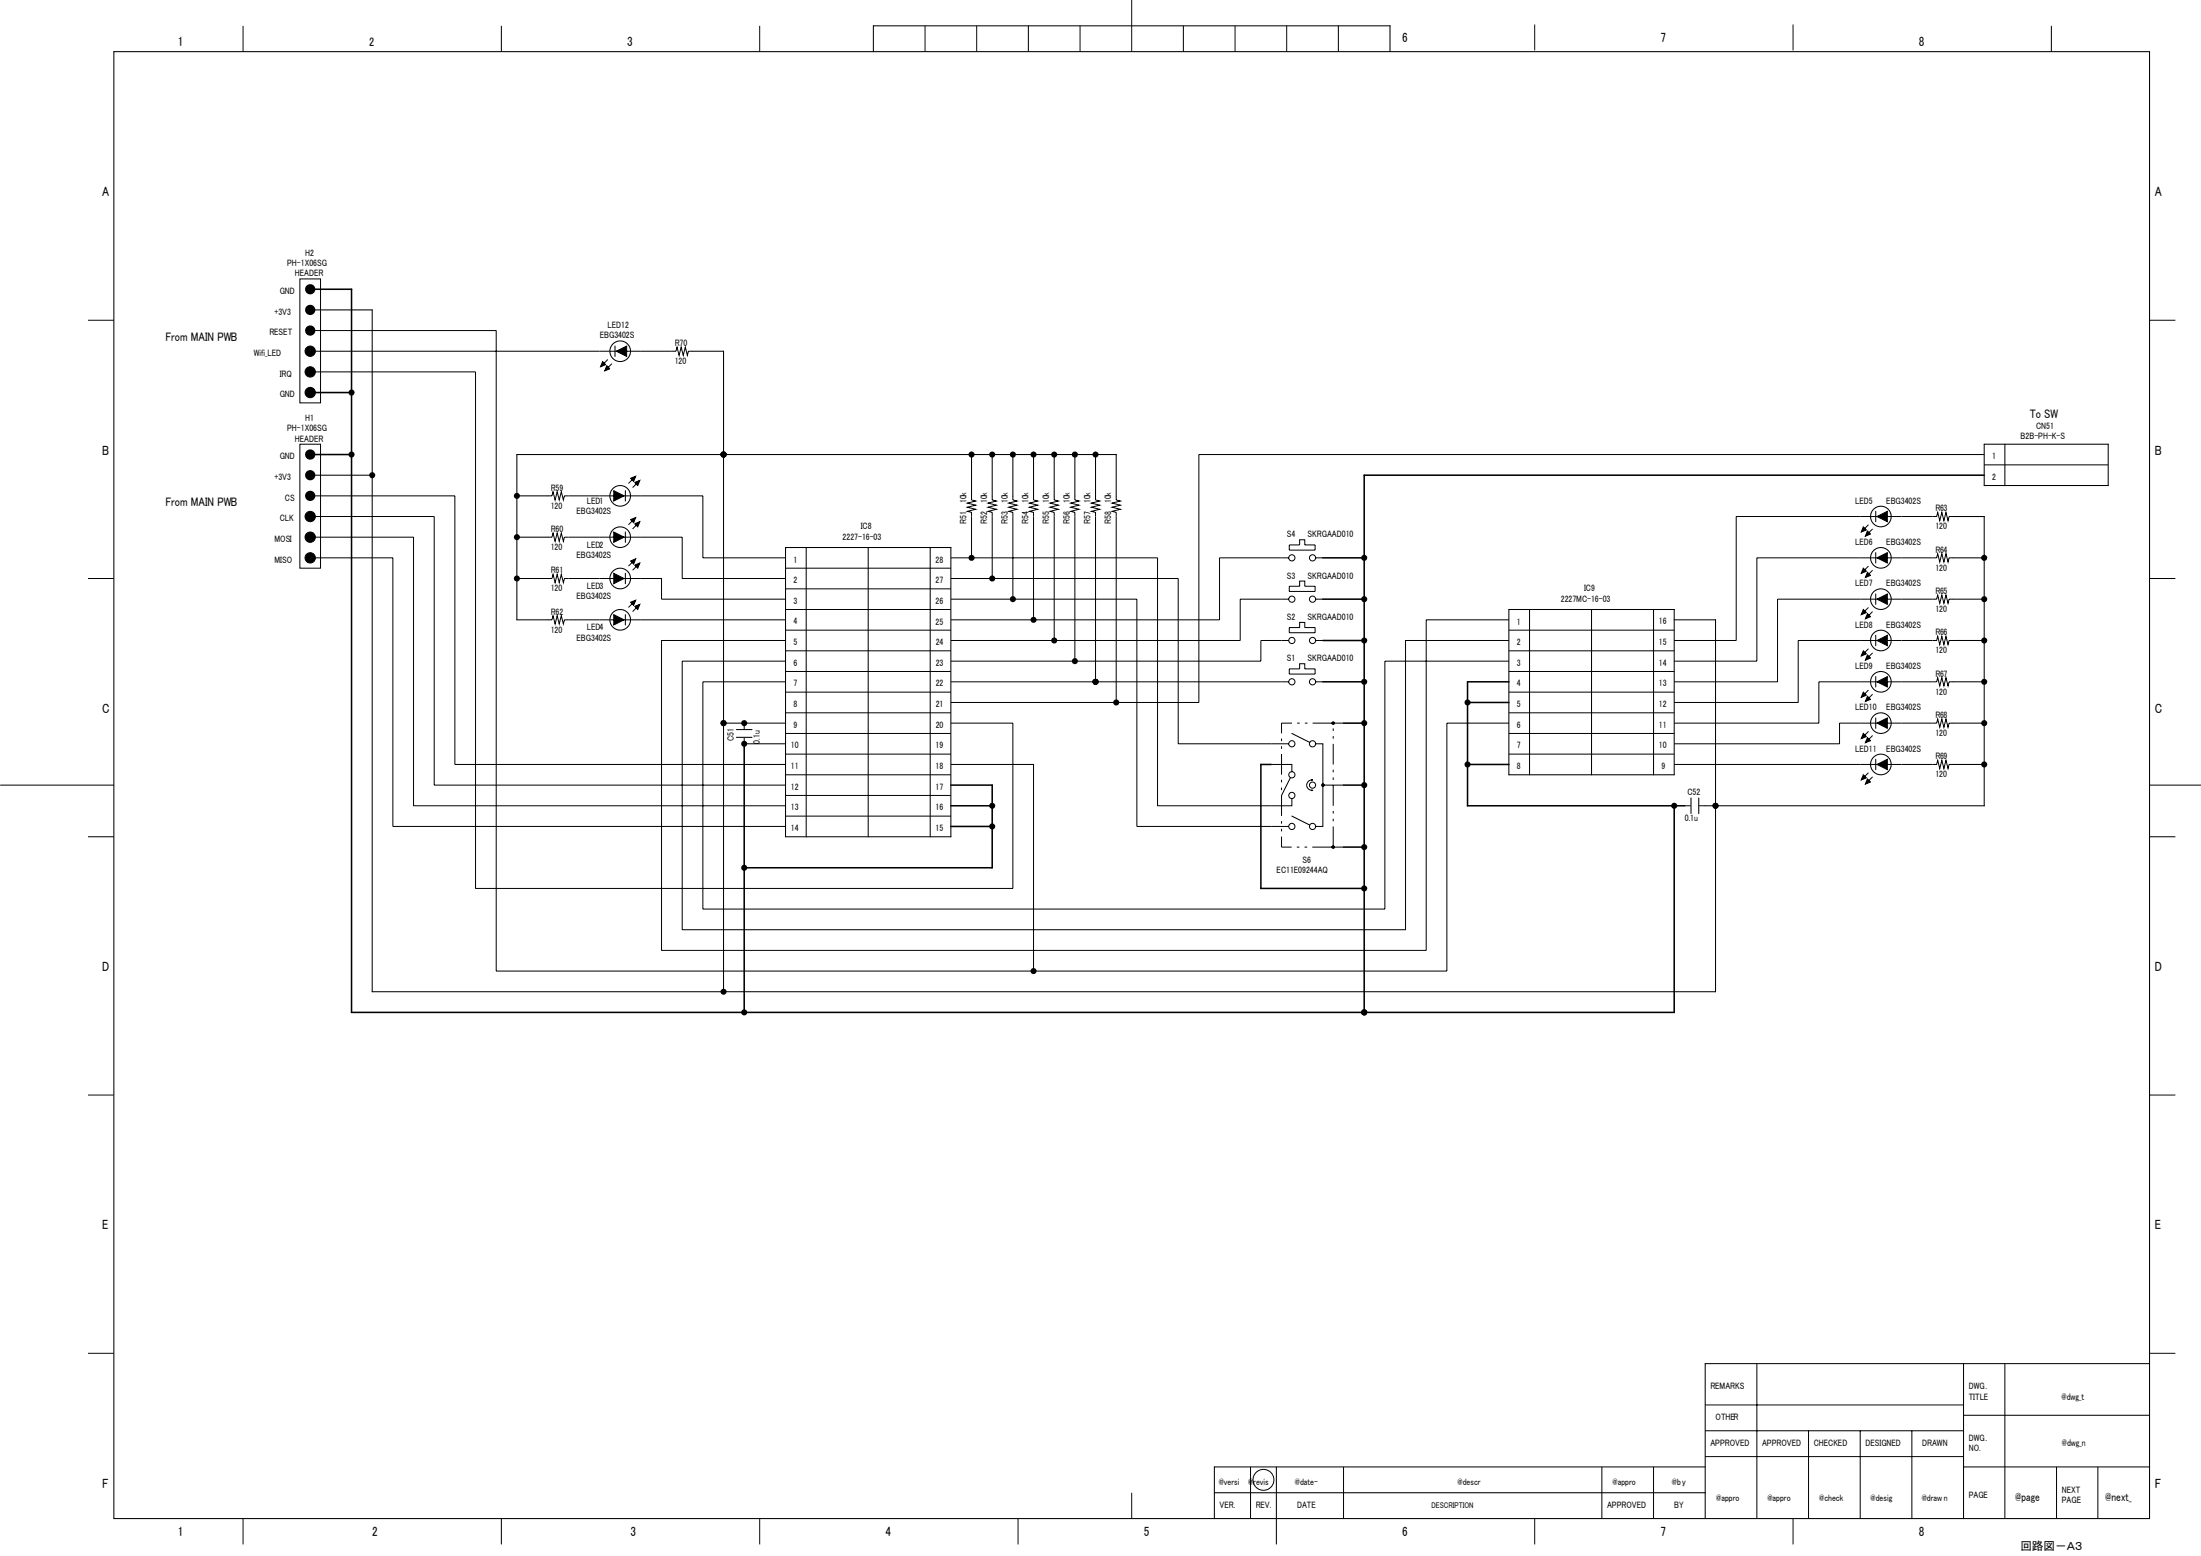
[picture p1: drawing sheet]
<svg xmlns="http://www.w3.org/2000/svg" width="420mm" height="297mm" viewBox="0 0 420 297" stroke-linecap="round" stroke-linejoin="round" font-family="sans-serif">
<g fill="#000">
<path d="M21.7 9.8l.1 .1v280l-.1 .1-.1-.1zM166.6 4.9h.2v5l-.1 .1-.1-.1zM166.6 4.9l98.6-.1 .1 .1-.1 .1h-98.5zM265.2 4.9h.1v5v.1l-.1-.1zM21.7 9.8h388.5l.1 .1-.1 .1h-388.5zM59.1 55.1h8l.1 .1-.1 .2h-7.9zM67 55.1l.2 .1v19.7l-.1 .2-.2-.2zM59.1 59.1h11.9l.1 .1-.1 .1h-11.8zM59.1 74.8h8l.1 .1-.1 .2h-7.9zM67 74.8l.2 .1v11.9l-.1 .1-.2-.1zM115 69l.6 .6-1 .4zM117 65.5a2.07 2.07 0 0 1 2.2-.3 2.07 2.07 0 0 1 1.2 1.8h-.2a1.87 1.87 0 0 0-1.9-1.8 1.87 1.87 0 0 0-1.8 1.8h-.2l.1-.6z"/>
<path d="M115.8 69.8l.6 .6-1 .4zM116.3 67h.2a1.87 1.87 0 0 0 1.8 1.9 1.87 1.87 0 0 0 1.9-1.9h.2a2.07 2.07 0 0 1-2.1 2.1 2.07 2.07 0 0 1-2-2.1zM117.3 66l.2 .1-.1 2zM117.6 67l2-.9v1.9zM132.1 67l6-.1 .1 .1-.1 .1h-5.9zM138 67h.2v19.8l-.1 .1-.1-.1zM59.1 90.6h11.9l.1 .1-.1 .1h-11.8zM59.1 86.7l8-.1 .1 .2-.1 .1h-7.9zM67 86.7l.2 .1v106.4l-.1 .2-.2-.2zM71 90.6l.1 .1v98.6l-.1 .1-.1-.1zM71 59.1l.1 .1v31.5l-.1 .1-.1-.1zM98.6 86.7l.1 .1v7.8l-.1 .1-.1-.1z"/>
<path d="M98.6 94.6l5.9-.1 .1 .1-.1 .1h-5.9zM117 93.1a2.07 2.07 0 0 1 2.2-.3 2.07 2.07 0 0 1 1.2 1.8h-.2a1.87 1.87 0 0 0-1.9-1.8 1.87 1.87 0 0 0-1.8 1.8h-.2l.1-.6zM116.3 94.6h.2a1.87 1.87 0 0 0 1.8 1.9 1.87 1.87 0 0 0 1.9-1.9h.2a2.07 2.07 0 0 1-2.1 2.1 2.07 2.07 0 0 1-2-2.1zM117.1 93.7l2 .9-2 1zM119.3 93.6l.1 .1-.1 2-.1-.1zM120.3 91.3l1-.4-.4 1zM120.3 99.2l1-.4-.4 1zM121.1 92.1l1-.4-.4 1zM121.1 100l1-.4-.4 1zM98.6 86.7h39.5l.1 .1-.1 .1h-39.5zM138 86.7h47.4l.1 .1-.1 .1h-47.3zM185.3 86.7h4l.1 .1-.1 .1h-3.9z"/>
<path d="M185.3 86.7l.2 .1v7.8l-.1 .1-.1-.1zM189.3 86.7h4l.1 .1-.1 .1h-4zM189.3 86.7l.1 .1v7.8l-.1 .1-.1-.1zM193.2 86.7h4l.1 .1-.1 .1h-3.9zM193.2 86.7l.2 .1v7.8l-.1 .1-.1-.1zM197.2 86.7h4l.1 .1-.1 .1h-4zM197.2 86.7l.1 .1v7.8l-.1 .1-.1-.1zM201.1 86.7h4l.1 .1-.1 .1h-3.9zM201.1 86.7l.2 .1v7.8l-.1 .1-.1-.1zM205 86.7l.2 .1v7.8l-.1 .1-.1-.1zM205 86.7h4.1l.1 .1-.1 .1h-4zM209 86.7h4l.1 .1-.1 .1h-3.9z"/>
<path d="M209 86.7l.2 .1v7.8l-.1 .1-.1-.1zM212.9 86.7l.2 .1v7.8l-.1 .1-.1-.1zM260.2 90.6l.3 .1v15.8l-.2 .1-.1-.1zM357.5 97a2.07 2.07 0 0 1 2.3-.3 2.07 2.07 0 0 1 1.2 1.9h-.2a1.87 1.87 0 0 0-1.9-1.9 1.87 1.87 0 0 0-1.9 1.9h-.2l.2-.7zM356.8 98.6h.2a1.87 1.87 0 0 0 1.9 1.9 1.87 1.87 0 0 0 1.9-1.9h.2a2.07 2.07 0 0 1-2.1 2.1 2.07 2.07 0 0 1-2.1-2.1zM357.9 97.5l.1 .1-.1 2.1zM358.2 98.6l1.9-1v2zM378.6 84.7l.1 .1v7.9l-.1 .1-.1-.1zM378.6 84.7h23.7l.1 .1-.1 .1h-23.7zM372.6 98.5h6l.1 .1-.1 .1h-5.9zM260.2 90.6h118.4l.2 .1-.2 .2h-118.3zM382.5 84.7l.2 .1v7.9l-.1 .1-.1-.1z"/>
<path d="M402.2 84.7l.2 .1v7.9l-.1 .1-.1-.1zM378.6 92.6h23.7l.1 .1-.1 .1h-23.7zM98.6 110.4h.1v7.9l-.1 .1-.1-.1zM98.6 102.5h.1v7.9l-.1 .1-.1-.1zM98.6 94.6h.1v7.9l-.1 .1-.1-.1zM98.6 118.2h5.9l.1 .1-.1 .1h-5.9zM98.6 110.4l5.9-.1 .1 .1-.1 .1h-5.9zM98.6 102.5l5.9-.1 .1 .1-.1 .1h-5.9zM117 101a2.07 2.07 0 0 1 2.2-.4 2.07 2.07 0 0 1 1.2 1.9h-.2a1.87 1.87 0 0 0-1.9-1.8 1.87 1.87 0 0 0-1.8 1.8h-.2l.1-.6zM117 108.9a2.07 2.07 0 0 1 2.2-.4 2.07 2.07 0 0 1 1.2 1.9h-.2a1.87 1.87 0 0 0-1.9-1.9 1.87 1.87 0 0 0-1.8 1.9h-.2l.1-.7zM117 116.8a2.07 2.07 0 0 1 2.2-.4 2.07 2.07 0 0 1 1.2 1.9h-.2a1.87 1.87 0 0 0-1.9-1.9 1.87 1.87 0 0 0-1.8 1.9h-.2l.1-.7zM116.3 102.5h.2a1.87 1.87 0 0 0 1.8 1.9 1.87 1.87 0 0 0 1.9-1.9h.2a2.07 2.07 0 0 1-2.1 2.1 2.07 2.07 0 0 1-2-2.1z"/>
<path d="M116.3 110.4h.2a1.87 1.87 0 0 0 1.8 1.9 1.87 1.87 0 0 0 1.9-1.9h.2a2.07 2.07 0 0 1-2.1 2.1 2.07 2.07 0 0 1-2-2.1zM116.3 118.3h.2a1.87 1.87 0 0 0 1.8 1.9 1.87 1.87 0 0 0 1.9-1.9h.2a2.07 2.07 0 0 1-2.1 2.1 2.07 2.07 0 0 1-2-2.1zM117.1 101.5l2 1-2 1zM117.1 109.4l2 1-2 1zM117.1 117.3l2 1-2 1zM119.3 101.5h.1l-.1 2.1-.1-.1zM119.3 109.4h.1l-.1 2.1-.1-.1zM119.3 117.3h.1l-.1 2.1-.1-.1zM120.3 107.1l1-.4-.4 1zM120.3 115l1-.4-.4 .9zM121.1 107.9l1-.4-.4 1zM121.1 115.7l1-.3-.4 .9z"/>
<path d="M149.8 104.4l.2 .1v55.2l-.1 .1-.1-.1zM149.8 104.4h31.6l.1 .1-.1 .1h-31.5zM177.4 104.4l.2 .1v55.2l-.1 .1-.1-.1zM181.4 104.4l.1 .1v55.2l-.1 .1-.1-.1zM252.3 106.4l8-.1 .2 .2-.2 .1h-7.9zM252.3 114.3l8-.1 .2 .2-.2 .1h-7.9zM260.2 106.4l.3 .1v7.9l-.2 .1-.1-.1zM260.2 114.3l.3 .1v7.9l-.2 .1-.1-.1zM287.9 116.3h.1v31.6l-.1 .1-.1-.1zM287.9 116.3l31.6-.1 .1 .1-.1 .1h-31.6zM315.5 116.3h.1v31.6l-.1 .1-.1-.1zM319.4 116.3h.2v31.6l-.1 .1-.1-.1z"/>
<path d="M319.4 118.2h8l.1 .1-.1 .1h-7.9zM327.3 118.2l.2 .1v35.5l-.1 .1-.1-.1zM355.6 100.6l.6 .6-1 .3zM355.6 108.5l.6 .5-1 .4zM355.6 116.3l.6 .6-1 .4zM357.5 104.9a2.07 2.07 0 0 1 2.3-.3 2.07 2.07 0 0 1 1.2 1.9h-.2a1.87 1.87 0 0 0-1.9-1.9 1.87 1.87 0 0 0-1.9 1.9h-.2l.2-.7zM357.5 112.8a2.07 2.07 0 0 1 2.3-.3 2.07 2.07 0 0 1 1.2 1.9h-.2a1.87 1.87 0 0 0-1.9-1.9 1.87 1.87 0 0 0-1.9 1.9h-.2l.2-.7zM356.3 101.4l.6 .5-.9 .4zM356.3 109.2l.6 .6-.9 .4zM356.3 117.1l.6 .6-.9 .4zM356.8 106.5h.2a1.87 1.87 0 0 0 1.9 1.9 1.87 1.87 0 0 0 1.9-1.9h.2a2.07 2.07 0 0 1-2.1 2 2.07 2.07 0 0 1-2.1-2zM356.8 114.4h.2a1.87 1.87 0 0 0 1.9 1.8 1.87 1.87 0 0 0 1.9-1.8h.2a2.07 2.07 0 0 1-2.1 2 2.07 2.07 0 0 1-2.1-2z"/>
<path d="M357.9 105.4l.1 .1-.1 2.1zM357.9 113.3l.1 .1-.1 2.1zM358.2 106.5l1.9-1v2zM358.2 114.4l1.9-1v2zM372.6 114.3h6l.1 .1-.1 .1h-5.9zM372.6 106.4h6l.1 .1-.1 .1h-5.9zM378.6 106.4l.1 .1v7.9l-.1 .1-.1-.1zM378.6 98.5l.1 .1v7.9l-.1 .1-.1-.1zM138 138l4-.1 .1 .1-.1 .1h-3.9zM138 86.7l.2 .1v51.2l-.1 .1-.1-.1zM140.5 139.2h3l.1 .1-.1 .1h-3zM252.3 122.1h8l.2 .2-.2 .1h-7.9z"/>
<path d="M256.3 137.9h4l.2 .1-.2 .2h-3.9zM260.2 122.1l.3 .2v7.8l-.2 .2-.1-.2zM260.2 130l.3 .1v7.9l-.2 .2-.1-.2zM260.2 137.9l.3 .1v11.9l-.2 .1-.1-.1zM252.3 130h8l.2 .1-.2 .2h-7.9zM279.9 130l.3 .1v4l-.2 .1-.1-.1zM279.9 134l.3 .1v11.8l-.2 .2-.1-.2zM279.9 130h8l.2 .1-.2 .2h-7.9zM279.9 134l8-.1 .2 .2-.2 .1h-7.9zM355.6 124.2l.6 .6-1 .4zM355.6 132.1l.6 .6-1 .4zM357.5 120.7a2.07 2.07 0 0 1 2.3-.3 2.07 2.07 0 0 1 1.2 1.9h-.2a1.87 1.87 0 0 0-1.9-1.9 1.87 1.87 0 0 0-1.9 1.9h-.2l.2-.7z"/>
<path d="M357.5 128.6a2.07 2.07 0 0 1 2.3-.3 2.07 2.07 0 0 1 1.2 1.8h-.2a1.87 1.87 0 0 0-1.9-1.8 1.87 1.87 0 0 0-1.9 1.8h-.2l.2-.6zM357.5 136.5a2.07 2.07 0 0 1 2.3-.4 2.07 2.07 0 0 1 1.2 1.9h-.2a1.87 1.87 0 0 0-1.9-1.8 1.87 1.87 0 0 0-1.9 1.8h-.2l.2-.7zM356.3 125l.6 .6-.9 .4zM356.3 132.9l.6 .6-.9 .4zM356.8 122.3h.2a1.87 1.87 0 0 0 1.9 1.8 1.87 1.87 0 0 0 1.9-1.8h.2a2.07 2.07 0 0 1-2.1 2 2.07 2.07 0 0 1-2.1-2zM356.8 130.1h.2a1.87 1.87 0 0 0 1.9 1.9 1.87 1.87 0 0 0 1.9-1.9h.2a2.07 2.07 0 0 1-2.1 2.1 2.07 2.07 0 0 1-2.1-2.1zM356.8 138h.2a1.87 1.87 0 0 0 1.9 1.9 1.87 1.87 0 0 0 1.9-1.9h.2a2.07 2.07 0 0 1-2.1 2.1 2.07 2.07 0 0 1-2.1-2.1zM357.9 121.2l.1 .1-.1 2zM357.9 129.1l.1 .1-.1 2zM357.9 137h.1l-.1 2.1zM358.2 122.3l1.9-1v1.9zM358.2 130.1l1.9-.9v1.9z"/>
<path d="M358.2 138l1.9-1v2zM372.6 138l6-.1 .1 .1-.1 .1h-5.9zM372.6 130.1l6-.1 .1 .1-.1 .1h-5.9zM372.6 122.2h6l.1 .1-.1 .1h-5.9zM378.6 130.1h.1v7.9l-.1 .1-.1-.1zM378.6 122.2l.1 .1v7.8l-.1 .1-.1-.1zM378.6 114.3l.1 .1v7.9l-.1 .1-.1-.1zM140.5 140.7l3-.1 .1 .1-3.1 .1zM153.8 104.4l.1 .1v55.2l-.1 .1-.1-.1zM165.6 104.4l.2 .1v55.2l-.1 .1-.1-.1zM149.8 159.6h31.6l.1 .1-.1 .1h-31.5zM181.3 149.8l8-.1 .2 .2-.2 .1h-7.9z"/>
<path d="M181.3 153.7h8l.2 .1-.2 .2h-7.9zM181.3 157.6h8l.2 .1-.2 .2h-7.9zM189.2 149.8l.3 .1v3.9l-.2 .2-.1-.2zM189.2 153.7l.3 .1v3.9l-.2 .2-.1-.2zM189.2 157.6l.3 .1v7.9l-.2 .2-.1-.2zM240.5 145.8l.2 .1v23.7l-.1 .1-.1-.1zM240.5 145.8h2.1l.1 .1-.1 .2h-2zM246.2 148.4l.1-.1v.2l-1.8 3.4v-.1zM246.4 155.7h.2l3.4 1.8-.1 .1zM246.4 140l.2-.1 3.4 1.9h-.1zM256.3 149.8l4-.1 .2 .2-.2 .1h-3.9zM260.2 149.8l.3 .1v11.8l-.2 .1-.1-.1z"/>
<path d="M279.9 145.8h8l.2 .1-.2 .2h-7.9zM279.9 145.8l.3 .1v7.9l-.2 .2-.1-.2zM291.8 116.3h.2v31.6l-.1 .1-.1-.1zM303.6 116.3h.2v31.6l-.1 .1-.1-.1zM287.9 147.8h31.6l.1 .1-.1 .1h-31.6zM279.9 153.7h39.6l.1 .1-.1 .2h-39.5zM319.4 153.7h2l.2 .1-.2 .2h-1.9zM322.6 152.3h.2l-.1 3.1-.1-.1zM324.1 152.3h.2l-.1 3.1-.1-.1zM325.3 153.7h2.1l.1 .1-2.1 .1zM327.3 153.7l.2 .1v35.5l-.1 .1-.1-.1zM327.3 153.7h51.3l.1 .1-.1 .1h-51.2z"/>
<path d="M355.6 140l.6 .6-1 .4zM355.6 147.9l.6 .6-1 .4zM357.5 144.4a2.07 2.07 0 0 1 2.3-.4 2.07 2.07 0 0 1 1.2 1.9h-.2a1.87 1.87 0 0 0-1.9-1.9 1.87 1.87 0 0 0-1.9 1.9h-.2l.2-.7zM356.3 140.8l.6 .6-.9 .4zM356.3 148.7l.6 .6-.9 .4zM356.8 145.9h.2a1.87 1.87 0 0 0 1.9 1.9 1.87 1.87 0 0 0 1.9-1.9h.2a2.07 2.07 0 0 1-2.1 2.1 2.07 2.07 0 0 1-2.1-2.1zM357.9 144.9h.1l-.1 2.1zM358.2 145.9l1.9-1v2zM372.6 145.8h6l.1 .1-.1 .1h-5.9zM378.6 145.8l.1 .1v7.9l-.1 .1-.1-.1zM378.6 138h.1v7.9l-.1 .1-.1-.1zM141.9 141.9l.3 .1v23.6l-.2 .2-.1-.2z"/>
<path d="M141.9 165.5h47.4l.2 .1-.2 .2h-47.3zM240.5 169.5l19.8-.1 .2 .2-.2 .1h-19.7zM256.3 161.6l4-.1 .2 .2-.2 .1h-3.9zM260.2 161.6l.3 .1v7.9l-.2 .1-.1-.1zM260.2 169.5l.3 .1v23.6l-.2 .2-.1-.2zM67 193.1h75l.2 .1-.2 .2h-74.9zM71 189.2h67.1l.1 .1-.1 .1h-67.1zM138 138h.2v51.3l-.1 .1-.1-.1zM141.9 165.5l.3 .1v27.6l-.2 .2-.1-.2zM260.2 193.1h59.3l.1 .1-.1 .2h-59.2zM141.9 193.1h118.4l.2 .1-.2 .2h-118.3zM319.4 153.7l.2 .1v39.4l-.1 .2-.2-.2z"/>
<path d="M138 189.2h189.4l.1 .1-.1 .1h-189.3zM325.3 260.2h84.9l.1 .1-.1 .1h-84.8zM374.6 260.2l.2 .1v29.6l-.1 .1-.1-.1zM374.6 270.1l35.6-.1 .1 .1-.1 .1h-35.5zM21.7 289.8h388.5l.1 .1-.1 .1h-388.5zM231.7 279.9l.1 .1v9.9l-.1 .1-.1-.1zM231.7 284.9l93.7-.1 .1 .1-.1 .1h-93.7zM231.7 279.9h93.7l.1 .1-.1 .1h-93.7zM325.3 260.2l.2 .1v29.6l-.1 .1-.1-.1zM374.6 279.9h35.6l.1 .1-.1 .1h-35.5zM410.1 9.8l.2 .1v280l-.1 .1-.1-.1z"/>
<circle cx="59.2" cy="55.2" r=".99"/>
<circle cx="59.2" cy="59.2" r=".99"/>
<circle cx="59.2" cy="63.1" r=".99"/>
<circle cx="59.2" cy="74.9" r=".99"/>
<circle cx="59.2" cy="71" r=".99"/>
<circle cx="59.2" cy="67" r=".99"/>
<circle cx="67.1" cy="74.9" r=".59"/>
<circle cx="59.2" cy="86.8" r=".99"/>
<circle cx="59.2" cy="94.6" r=".99"/>
<circle cx="59.2" cy="90.7" r=".99"/>
<circle cx="59.2" cy="98.6" r=".99"/>
<circle cx="67.1" cy="86.8" r=".59"/>
<circle cx="71" cy="90.7" r=".59"/>
<circle cx="98.6" cy="94.6" r=".59"/>
<circle cx="138.1" cy="86.8" r=".59"/>
<circle cx="185.4" cy="86.8" r=".59"/>
<circle cx="189.3" cy="86.8" r=".59"/>
<circle cx="193.3" cy="86.8" r=".59"/>
<circle cx="197.2" cy="86.8" r=".59"/>
<circle cx="201.2" cy="86.8" r=".59"/>
<circle cx="205.1" cy="86.8" r=".59"/>
<circle cx="209.1" cy="86.8" r=".59"/>
<circle cx="59.2" cy="102.5" r=".99"/>
<circle cx="59.2" cy="106.5" r=".99"/>
<circle cx="98.6" cy="110.4" r=".59"/>
<circle cx="98.6" cy="102.5" r=".59"/>
<circle cx="185.4" cy="106.5" r=".59"/>
<circle cx="189.3" cy="110.4" r=".59"/>
<circle cx="193.3" cy="114.4" r=".59"/>
<circle cx="197.2" cy="118.3" r=".59"/>
<circle cx="260.3" cy="114.4" r=".59"/>
<circle cx="260.3" cy="106.5" r=".59"/>
<circle cx="378.6" cy="114.4" r=".59"/>
<circle cx="378.6" cy="106.5" r=".59"/>
<circle cx="138.1" cy="138" r=".59"/>
<circle cx="142" cy="138" r=".59"/>
<circle cx="201.2" cy="122.3" r=".59"/>
<circle cx="205.1" cy="126.2" r=".59"/>
<circle cx="209.1" cy="130.1" r=".59"/>
<circle cx="213" cy="134.1" r=".59"/>
<circle cx="254.4" cy="138" r=".25"/>
<circle cx="260.3" cy="130.1" r=".59"/>
<circle cx="260.3" cy="138" r=".59"/>
<circle cx="260.3" cy="122.3" r=".59"/>
<circle cx="280" cy="134.1" r=".59"/>
<circle cx="378.6" cy="130.1" r=".59"/>
<circle cx="378.6" cy="138" r=".59"/>
<circle cx="378.6" cy="122.3" r=".59"/>
<circle cx="142" cy="142" r=".59"/>
<circle cx="189.3" cy="153.8" r=".59"/>
<circle cx="189.3" cy="157.7" r=".59"/>
<circle cx="252.4" cy="149.9" r=".25"/>
<circle cx="260.3" cy="149.9" r=".59"/>
<circle cx="280" cy="145.9" r=".59"/>
<circle cx="319.5" cy="153.8" r=".59"/>
<circle cx="327.4" cy="153.8" r=".59"/>
<circle cx="378.6" cy="145.9" r=".59"/>
<circle cx="142" cy="165.6" r=".59"/>
<circle cx="254.4" cy="161.7" r=".25"/>
<circle cx="260.3" cy="169.6" r=".59"/>
<circle cx="260.3" cy="161.7" r=".59"/>
<circle cx="138.1" cy="189.3" r=".59"/>
<circle cx="142" cy="193.2" r=".59"/>
<circle cx="197.2" cy="185.4" r=".59"/>
<circle cx="260.3" cy="193.2" r=".59"/>
</g>
<g fill="none" stroke="#000" stroke-width=".19">
<path d="M216 0v9.9M46.4 4.9v5M95.7 4.9v5M145 4.9v5M176.5 4.9v5M186.4 4.9v5M196.2 4.9v5M206.1 4.9v5M225.8 4.9v5M235.7 4.9v5M245.5 4.9v5M255.4 4.9v5"/>
<path d="M292.9 4.7v4.9M342.2 4.7v4.9M391.4 4.9v5M57.2 53.2h4v23.7h-4zM16.8 61.1h4.9M59.2 71h31.5v98.6h102.6v-31.6h-11.9M59.2 67h69.8l.2-.7 .4 1.5 .4-1.5 .4 1.5 .4-1.5 .4 1.5 .2-.8h.8M59.2 63.1h35.5v122.3h181.4v-47.4h11.8M115 69l.6 .6-1 .4zM115.8 69.8l.6 .6-1 .4zM116 68.6l-1.4 1.4M116.8 69.4l-1.4 1.4"/>
<path d="M117.6 67l2-.9v1.9zM410.2 61.1h4.9M57.2 84.8h4v23.7h-4zM59.2 94.6h27.6v51.3h63.1M59.2 98.6h23.7v51.3h67M104.5 94.6h.8l.2-.7 .4 1.5 .4-1.5 .4 1.5 .4-1.5 .4 1.5 .2-.8h26.4v11.9h15.8M117.1 93.7l2 .9-2 1zM120.3 91.3l1-.4-.4 1zM120.3 99.2l1-.4-.4 1zM121.1 92.1l1-.4-.4 1zM121.1 100l1-.4-.4 1zM121.3 90.9l-1.4 1.4"/>
<path d="M121.3 98.8l-1.4 1.4M122.1 91.7l-1.4 1.4M122.1 99.6l-1.4 1.4M185.4 94.6v.8l.8 .2-1.6 .4 1.6 .4-1.6 .4 1.6 .4-1.6 .4 .8 .2v8.7M189.3 94.6v.8l.8 .2-1.6 .4 1.6 .4-1.6 .4 1.6 .4-1.6 .4 .8 .2v12.6M193.3 94.6v.8l.8 .2-1.6 .4 1.6 .4-1.6 .4 1.6 .4-1.6 .4 .8 .2v16.6M197.2 94.6v.8l.8 .2-1.6 .4 1.6 .4-1.6 .4 1.6 .4-1.6 .4 .8 .2v20.5M201.2 94.6v.8l.8 .2-1.6 .4 1.6 .4-1.6 .4 1.6 .4-1.6 .4 .8 .2v24.5M205.1 94.6v.8l.8 .2-1.6 .4 1.6 .4-1.6 .4 1.6 .4-1.6 .4 .8 .2v28.4M209.1 94.6v.8l.7 .2-1.5 .4 1.5 .4-1.5 .4 1.5 .4-1.5 .4 .8 .2v32.3M213 94.6v.8l.8 .2-1.6 .4 1.6 .4-1.6 .4 1.6 .4-1.6 .4 .8 .2v36.3M358.2 98.6l1.9-1v2z"/>
<path d="M372.7 98.6h-.8l-.2 .8-.4-1.6-.4 1.6-.4-1.6-.3 1.6-.4-1.6-.2 .8h-38.3v23.7h-11.8M378.6 86.8h-149.8v47.3h-47.4M378.6 88.7h23.7M16.8 110.4h4.9M59.2 102.5h19.7v51.3h71M59.2 106.5h15.8v51.2h74.9M104.5 110.4h.8l.2-.8 .4 1.6 .4-1.6 .4 1.6 .4-1.6 .4 1.6 .2-.8h18.5v4h23.7M104.5 102.5h.8l.2-.8 .4 1.6 .4-1.6 .4 1.6 .4-1.6 .4 1.6 .2-.8h22.5v7.9h19.7M117.1 101.5l2 1-2 1zM117.1 109.4l2 1-2 1zM117.1 117.3l2 1-2 1zM120.3 107.1l1-.4-.4 1z"/>
<path d="M120.3 115l1-.4-.4 .9zM121.1 107.9l1-.4-.4 1zM121.1 115.7l1-.3-.4 .9zM121.3 106.7l-1.4 1.4M121.3 114.6l-1.4 1.3M122.1 107.5l-1.4 1.3M122.1 115.4l-1.4 1.3M149.9 118.3h-42.2l-.2 .8-.4-1.6-.4 1.6-.4-1.6-.4 1.6-.4-1.6-.2 .8h-.8M149.9 116.3h31.5M149.9 112.4h31.5M149.9 108.5h31.5M181.4 106.5h39.5v47.3h25.6v-1.4"/>
<path d="M181.4 114.4h35.5v43.3h29M181.4 110.4h43.4v31.6h21.1M245.9 106.5h-13.2v11.8h-51.3M245.9 114.4h-9.2v7.9h-55.3M246 104h2v-1h1v1h2v1h-5zM246 119.8h2v-1h1v1h2v1h-5zM246 111.9h2v-1h1v1h2v1h-5zM251.1 114.4h1.3M251.1 106.5h1.3M287.9 118.3h-15.7v63.1h-146v-59.1h23.7M355.6 100.6l.6 .6-1 .3zM355.6 108.5l.6 .5-1 .4z"/>
<path d="M355.6 116.3l.6 .6-1 .4zM356.3 101.4l.6 .5-.9 .4zM356.3 109.2l.6 .6-.9 .4zM356.3 117.1l.6 .6-.9 .4zM356.5 100.2l-1.3 1.3M356.5 108.1l-1.3 1.3M356.5 115.9l-1.3 1.4M357.3 101l-1.3 1.3M357.3 108.8l-1.3 1.4M357.3 116.7l-1.3 1.4M358.2 106.5l1.9-1v2zM358.2 114.4l1.9-1v2z"/>
<path d="M372.7 114.4h-.8l-.2 .8-.4-1.6-.4 1.6-.4-1.6-.3 1.6-.4-1.6-.2 .8h-30.4v15.7h-19.7M372.7 106.5h-.8l-.2 .8-.4-1.6-.4 1.6-.4-1.6-.3 1.6-.4-1.6-.2 .8h-34.4v19.7h-15.7M410.2 110.4h4.9M149.9 140h31.5M149.9 136.1h31.5M149.9 128.2h31.5M149.9 132.1h31.5M149.9 124.2h31.5M149.9 120.3h31.5M149.9 138h-7.9v1.2M181.4 130.1h64.5M245.9 122.3h-5.3v3.9h-59.2"/>
<path d="M246 127.7h2v-1h1v1h2v1h-5zM246.5 138h-2v2M247.5 138h.5M249 138h.5M250.5 138h5.9M251.1 122.3h1.3M251.1 130.1h1.3M254.4 138h.1M254.4 139v.5M287.9 122.3h-19.7v55.2h-138v-51.3h19.7M287.9 126.2h-23.6v47.3h-130.2v-43.4h15.8M287.9 140h31.6"/>
<path d="M287.9 136.1h31.6M287.9 128.2h31.6M287.9 132.1h31.6M287.9 124.2h31.6M287.9 120.3h31.6M355.6 124.2l.6 .6-1 .4zM355.6 132.1l.6 .6-1 .4zM355.6 140l.6 .6-1 .4zM356.3 125l.6 .6-.9 .4zM356.3 132.9l.6 .6-.9 .4zM356.5 123.8l-1.3 1.4M356.5 131.7l-1.3 1.4"/>
<path d="M356.5 139.6l-1.3 1.4M357.3 124.6l-1.3 1.4M357.3 132.5l-1.3 1.4M358.2 122.3l1.9-1v1.9zM358.2 130.1l1.9-.9v1.9zM358.2 138l1.9-1v2zM372.7 138h-.8l-.2 .8-.4-1.6-.4 1.6-.4-1.6-.3 1.6-.4-1.6-.2 .8h-18.6v4h-31.5M372.7 130.1h-.8l-.2 .8-.4-1.5-.4 1.5-.4-1.5-.3 1.5-.4-1.5-.2 .7h-22.5v7.9h-27.6M372.7 122.3h-.8l-.2 .7-.4-1.5-.4 1.5-.4-1.5-.3 1.5-.4-1.5-.2 .8h-26.5v11.8h-23.6M0 149.9h21.7M16.8 159.7h4.9M142 140.8v1.2h7.9"/>
<path d="M149.9 143.9h31.5M149.9 155.8h31.5M149.9 151.8h31.5M149.9 147.9h31.5M181.4 145.9h15.8v39.5M242.6 145.9h3.9v1.4M244.5 159.7v2h2M244.5 141v.5M244.5 142.4v.5M244.5 143.9v4M244.5 148.8v.5M244.5 150.3v.5"/>
<path d="M244.5 151.8v3.9M244.5 156.7v.5M244.5 158.2v.5M250.3 148.8l.2 .1M250.3 150.7l.2 .1M250.5 148.9l-.2 .1M250.5 150.8l-.2 .1M250.5 148.9a.99 .99 0 0 0-1.2 1 .99 .99 0 0 0 1.2 .9M251.1 142h1.3v15.7h-1.3M252.4 149.9h4M254.4 140.5v.5M254.4 142v3.9"/>
<path d="M254.4 146.9v.5M254.4 148.4v.5M254.4 149.9v3.9M254.4 154.8v.5M254.4 156.3v.5M254.4 157.7v4M287.9 143.9h31.6M319.5 145.9h50.1l.2-.8 .4 1.6 .3-1.6 .4 1.6 .4-1.6 .4 1.6 .2-.8h.8M321.4 153.8h1.2M324.2 153.8h1.2M355.6 147.9l.6 .6-1 .4zM356.3 140.8l.6 .6-.9 .4z"/>
<path d="M356.3 148.7l.6 .6-.9 .4zM356.5 147.5l-1.3 1.4M357.3 140.4l-1.3 1.4M357.3 148.3l-1.3 1.4M358.2 145.9l1.9-1v2zM410.2 149.9h9.8M410.2 159.7h4.9M247.5 161.7h.5M248.9 161.7h.5M250.4 161.7h6M16.8 209h4.9M410.2 209h4.9"/>
<path d="M16.8 258.3h4.9M410.2 258.3h4.9M238.6 280v9.9M243.6 280v14.8M256.4 280v9.9M305.7 280v9.9M315.5 280v9.9M325.4 268.2h49.3M325.4 278h49.3M325.4 273.1h49.3M335.2 260.3v29.6M345.1 273.1v16.8"/>
<path d="M355 273.1v16.8M364.8 273.1v16.8M382.6 260.3v29.6M392.4 280v9.9M400.3 280v9.9M46.4 289.9v4.9M95.7 289.9v4.9M145 289.9v4.9M194.3 289.9v4.9M216 284.9v5M292.9 289.9v4.9M342.2 289.9v4.9"/>
<circle cx="59.2" cy="71" r=".99"/>
<circle cx="59.2" cy="67" r=".99"/>
<circle cx="59.2" cy="74.9" r=".99"/>
<circle cx="59.2" cy="98.6" r=".99"/>
<circle cx="59.2" cy="102.5" r=".99"/>
<circle cx="59.2" cy="106.5" r=".99"/>
<circle cx="246.5" cy="106.5" r=".59"/>
<circle cx="246.5" cy="114.4" r=".59"/>
<circle cx="250.5" cy="114.4" r=".59"/>
<circle cx="250.5" cy="106.5" r=".59"/>
<circle cx="246.5" cy="130.1" r=".59"/>
<circle cx="246.5" cy="122.3" r=".59"/>
<circle cx="250.5" cy="130.1" r=".59"/>
<circle cx="250.5" cy="122.3" r=".59"/>
<circle cx="254.4" cy="138" r=".25"/>
<circle cx="246.5" cy="151.8" r=".59"/>
<circle cx="246.5" cy="142" r=".59"/>
<circle cx="246.5" cy="147.9" r=".59"/>
<circle cx="246.5" cy="157.7" r=".59"/>
<circle cx="250.5" cy="149.9" r=".59"/>
<circle cx="250.5" cy="142" r=".59"/>
<circle cx="250.5" cy="157.7" r=".59"/>
<circle cx="252.4" cy="149.9" r=".25"/>
<circle cx="254.4" cy="161.7" r=".25"/>
<circle cx="241.1" cy="282.5" r="2"/>
</g>
<g font-size="2.6">
<text x="33.9" y="8.9">1</text>
<text x="119.7" y="8.9">3</text>
<text x="267.6" y="7.9">6</text>
<text x="316.8" y="7.9">7</text>
<text x="366.2" y="8.9">8</text>
<text x="19.5" y="37.5">A</text>
<text x="411.2" y="37.5">A</text>
<text x="19.5" y="86.8">B</text>
<text x="411.2" y="86.8">B</text>
<text x="19.5" y="136.1">C</text>
<text x="411.2" y="136.1">C</text>
<text x="19.5" y="185.4">D</text>
<text x="411.2" y="185.4">D</text>
<text x="19.5" y="234.7">E</text>
<text x="411.2" y="234.7">E</text>
<text x="19.5" y="283.9">F</text>
<text x="411.2" y="283.9">F</text>
<text x="33.9" y="293.1">1</text>
<text x="71" y="293.1">2</text>
<text x="120.3" y="293.1">3</text>
<text x="169" y="293.1">4</text>
<text x="218.3" y="293.1">5</text>
<text x="267.6" y="293.1">6</text>
<text x="316.9" y="293.1">7</text>
<text x="366.1" y="293.1">8</text>
</g>
<g font-size="2.4">
<text x="70.4" y="8.9">2</text>
<text x="31.6" y="65.1">From MAIN PWB</text>
<text x="387.3" y="79.9">To SW</text>
<text x="31.6" y="96.6">From MAIN PWB</text>
</g>
<g font-size="2.3">
<text x="384.5" y="286.4">@page</text>
<text x="401.7" y="286.4">@next_</text>
</g>
<text font-size="2.2" x="385.5" y="295.8">回路図－Ａ３</text>
<g font-size="1.9">
<text x="393.4" y="267.2">@dwg_t</text>
<text x="393.5" y="276.1">@dwg_n</text>
</g>
<g font-size="1.8">
<text x="54.8" y="50.8">PH-1X06SG</text>
<text x="56.3" y="52.7">HEADER</text>
<text x="58.3" y="48.8">H2</text>
<text x="53.4" y="56.1">GND</text>
<text x="51.4" y="64">RESET</text>
<text x="52.4" y="60">+3V3</text>
<text x="114.5" y="64.6">EBG3402S</text>
<text x="115.9" y="62.6">LED12</text>
<text x="48.4" y="67.9">Wifi_LED</text>
<text x="53.4" y="71.9">IRQ</text>
<text x="128.8" y="66.1">R70</text>
<text x="128.8" y="69.5">120</text>
<text x="53.4" y="75.8">GND</text>
<text x="54.8" y="82.3">PH-1X06SG</text>
<text x="58.3" y="80.4">H1</text>
<text x="385.6" y="83.8">B2B-PH-K-S</text>
<text x="388.5" y="81.8">CN51</text>
<text x="53.4" y="87.7">GND</text>
<text x="56.3" y="84.3">HEADER</text>
<text x="380.2" y="87.6">1</text>
<text x="52.4" y="91.6">+3V3</text>
<text x="54.4" y="95.5">CS</text>
<text x="105.1" y="93.7">R59</text>
<text x="380.2" y="91.6">2</text>
<text x="53.4" y="99.5">CLK</text>
<text x="105.1" y="97.1">120</text>
<text x="105.1" y="101.6">R60</text>
<text x="110" y="98.1">EBG3402S</text>
<text x="112" y="96.1">LED1</text>
<text x="164.2" y="101.1">IC8</text>
<text x="184.4" y="100" transform="rotate(-90 184.4 100)">R51</text>
<text x="184.4" y="96.1" transform="rotate(-90 184.4 96.1)">10k</text>
<text x="188.3" y="100" transform="rotate(-90 188.3 100)">R52</text>
<text x="188.3" y="96.1" transform="rotate(-90 188.3 96.1)">10k</text>
<text x="192.3" y="100" transform="rotate(-90 192.3 100)">R53</text>
<text x="192.3" y="96.1" transform="rotate(-90 192.3 96.1)">10k</text>
<text x="196.2" y="100" transform="rotate(-90 196.2 100)">R54</text>
<text x="196.2" y="96.1" transform="rotate(-90 196.2 96.1)">10k</text>
<text x="200.2" y="100" transform="rotate(-90 200.2 100)">R55</text>
<text x="200.2" y="96.1" transform="rotate(-90 200.2 96.1)">10k</text>
<text x="204.1" y="100" transform="rotate(-90 204.1 100)">R56</text>
<text x="204.1" y="96.1" transform="rotate(-90 204.1 96.1)">10k</text>
<text x="208.1" y="100" transform="rotate(-90 208.1 100)">R57</text>
<text x="208.1" y="96.1" transform="rotate(-90 208.1 96.1)">10k</text>
<text x="212" y="100" transform="rotate(-90 212 100)">R58</text>
<text x="212" y="96.1" transform="rotate(-90 212 96.1)">10k</text>
<text x="354" y="96.1">LED5</text>
<text x="360" y="96.1">EBG3402S</text>
<text x="369.3" y="97.6">R63</text>
<text x="369.3" y="101.1">120</text>
<text x="52.4" y="107.4">MISO</text>
<text x="52.4" y="103.4">MOSI</text>
<text x="105.1" y="105">120</text>
<text x="110" y="106.5">EBG3402S</text>
<text x="112" y="104.5">LED2</text>
<text x="151.4" y="107.4">1</text>
<text x="160.8" y="103">2227-16-03</text>
<text x="178.5" y="107.4">28</text>
<text x="245.6" y="102.5">S4</text>
<text x="249.5" y="102.5">SKRGAAD010</text>
<text x="354" y="104">LED6</text>
<text x="360" y="104">EBG3402S</text>
<text x="369.3" y="105.5">R64</text>
<text x="105.1" y="109.4">R61</text>
<text x="105.1" y="112.9">120</text>
<text x="112" y="112.4">LED3</text>
<text x="151.4" y="111.3">2</text>
<text x="178.5" y="111.3">27</text>
<text x="245.6" y="110.4">S3</text>
<text x="249.5" y="110.4">SKRGAAD010</text>
<text x="302.3" y="112.9">IC9</text>
<text x="354" y="111.9">LED7</text>
<text x="360" y="111.9">EBG3402S</text>
<text x="369.3" y="108.9">120</text>
<text x="369.3" y="113.4">R65</text>
<text x="105.1" y="117.3">R62</text>
<text x="110" y="114.4">EBG3402S</text>
<text x="151.4" y="115.3">3</text>
<text x="151.4" y="119.2">4</text>
<text x="178.5" y="119.2">25</text>
<text x="178.5" y="115.3">26</text>
<text x="245.6" y="118.3">S2</text>
<text x="249.5" y="118.3">SKRGAAD010</text>
<text x="289.5" y="119.2">1</text>
<text x="297.8" y="114.9">2227MC-16-03</text>
<text x="316.6" y="119.2">16</text>
<text x="354" y="119.8">LED8</text>
<text x="360" y="119.8">EBG3402S</text>
<text x="369.3" y="116.8">120</text>
<text x="105.1" y="120.8">120</text>
<text x="110" y="122.3">EBG3402S</text>
<text x="112" y="120.3">LED4</text>
<text x="151.4" y="123.1">5</text>
<text x="178.6" y="123.1">24</text>
<text x="289.5" y="123.1">2</text>
<text x="316.6" y="123.1">15</text>
<text x="369.3" y="121.3">R66</text>
<text x="369.3" y="124.7">120</text>
<text x="151.4" y="127.1">6</text>
<text x="151.4" y="131">7</text>
<text x="178.6" y="127.1">23</text>
<text x="178.6" y="131">22</text>
<text x="245.6" y="126.2">S1</text>
<text x="249.5" y="126.2">SKRGAAD010</text>
<text x="289.5" y="127.1">3</text>
<text x="289.5" y="131">4</text>
<text x="316.6" y="127.1">14</text>
<text x="316.6" y="131">13</text>
<text x="354" y="127.7">LED9</text>
<text x="360" y="127.7">EBG3402S</text>
<text x="369.3" y="129.2">R67</text>
<text x="151.4" y="135">8</text>
<text x="178.6" y="135">21</text>
<text x="289.5" y="135">5</text>
<text x="316.6" y="135">12</text>
<text x="354" y="135.6">LED10</text>
<text x="360" y="135.6">EBG3402S</text>
<text x="369.3" y="132.6">120</text>
<text x="369.3" y="137">R68</text>
<text x="140" y="141.4" transform="rotate(-90 140 141.4)">C51</text>
<text x="145" y="141.9" transform="rotate(-90 145 141.9)">0.1u</text>
<text x="150.9" y="142.9">10</text>
<text x="151.4" y="138.9">9</text>
<text x="178.5" y="142.9">19</text>
<text x="178.6" y="138.9">20</text>
<text x="289.5" y="138.9">6</text>
<text x="289.5" y="142.9">7</text>
<text x="316.6" y="142.9">10</text>
<text x="316.6" y="138.9">11</text>
<text x="354" y="143.5">LED11</text>
<text x="360" y="143.5">EBG3402S</text>
<text x="369.3" y="140.5">120</text>
<text x="150.9" y="146.8">11</text>
<text x="178.5" y="146.8">18</text>
<text x="289.5" y="146.8">8</text>
<text x="317" y="146.8">9</text>
<text x="369.3" y="144.9">R69</text>
<text x="369.3" y="148.4">120</text>
<text x="150.9" y="150.8">12</text>
<text x="150.9" y="154.7">13</text>
<text x="178.5" y="150.8">17</text>
<text x="178.5" y="154.7">16</text>
<text x="322" y="151.8">C52</text>
<text x="150.9" y="158.6">14</text>
<text x="178.5" y="158.6">15</text>
<text x="321.5" y="156.8">0.1u</text>
<text x="243.6" y="166.6">EC11E09244AQ</text>
<text x="248.5" y="164.6">S6</text>
<text x="326.4" y="265.2">REMARKS</text>
<text x="375.7" y="267.2">TITLE</text>
<text x="375.7" y="265.2">DWG.</text>
<text x="327.4" y="271.1">OTHER</text>
<text x="375.7" y="275.1">DWG.</text>
<text x="326.4" y="276.1">APPROVED</text>
<text x="336.2" y="276.1">APPROVED</text>
<text x="346.1" y="276.1">CHECKED</text>
<text x="356" y="276.1">DESIGNED</text>
<text x="366.8" y="276.1">DRAWN</text>
<text x="375.7" y="277">NO.</text>
<text x="232.6" y="283.5">@versi</text>
<text x="232.7" y="287.9">VER.</text>
<text x="238.2" y="283.5">@revis</text>
<text x="239.6" y="287.9">REV.</text>
<text x="247.1" y="283.5">@date-</text>
<text x="247.5" y="287.9">DATE</text>
<text x="278.1" y="283.5">@descr</text>
<text x="306.7" y="287.9">APPROVED</text>
<text x="307.7" y="283.5">@appro</text>
<text x="319" y="283.5">@by</text>
<text x="319.5" y="287.9">BY</text>
<text x="327.5" y="286.4">@appro</text>
<text x="337.3" y="286.4">@appro</text>
<text x="347.1" y="286.4">@check</text>
<text x="357" y="286.4">@desig</text>
<text x="366.7" y="286.4">@draw n</text>
<text x="375.7" y="285.9">PAGE</text>
<text x="393.4" y="284.9">NEXT</text>
<text x="393.4" y="286.9">PAGE</text>
</g>
<text font-size="1.6" x="273.1" y="287.9">DESCRIPTION</text>
</svg>
